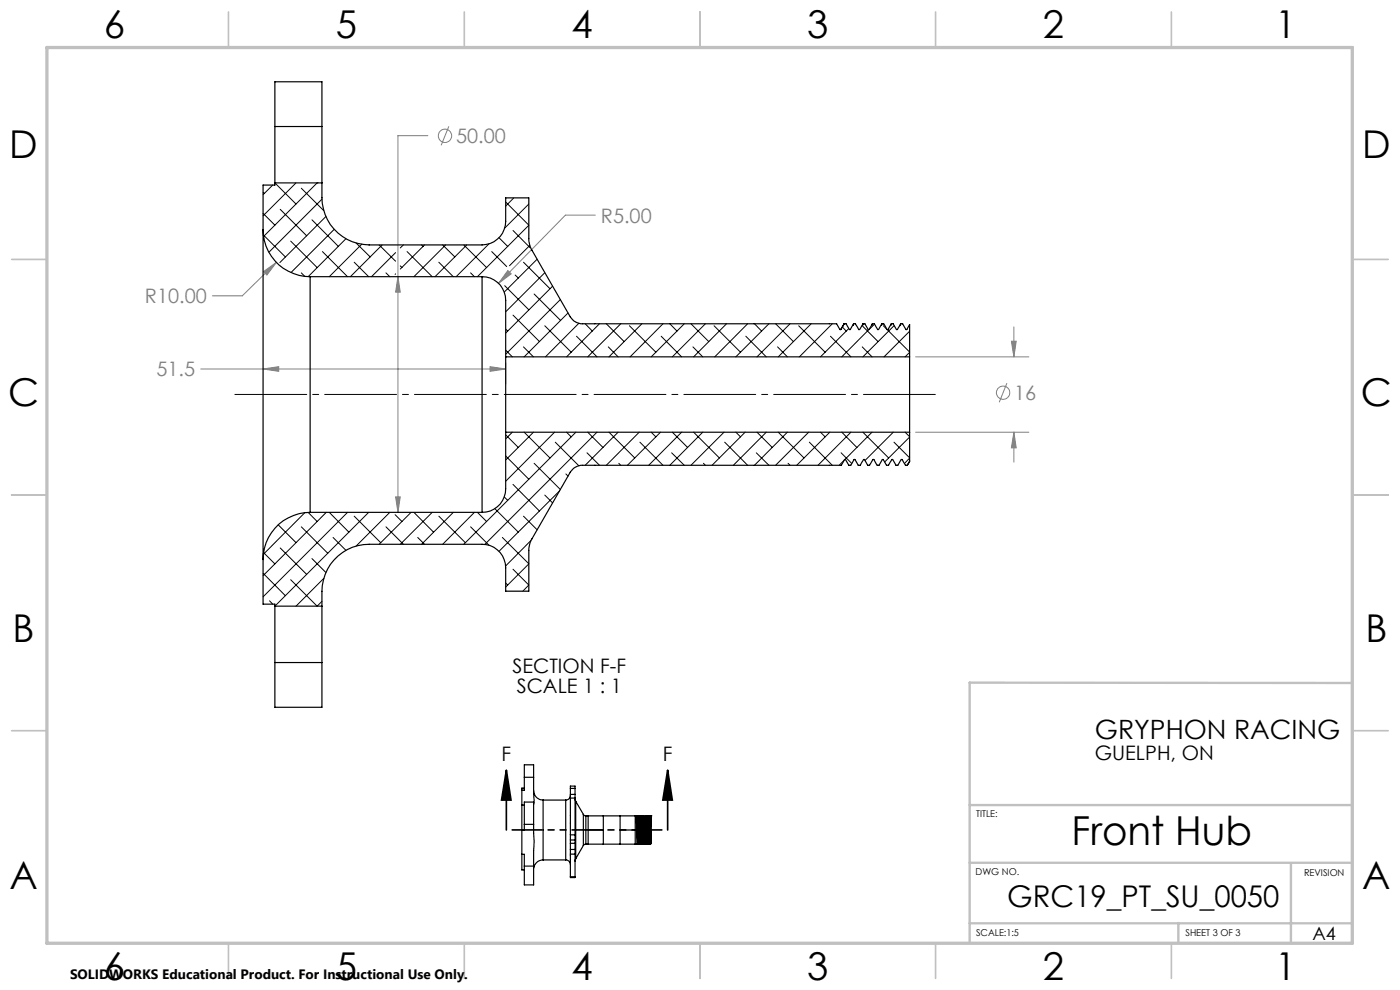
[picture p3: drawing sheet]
<svg xmlns="http://www.w3.org/2000/svg" width="297mm" height="210mm" viewBox="0 0 297 210" stroke-linecap="round" stroke-linejoin="round" font-family="sans-serif">
<g fill="none" stroke="#808080" stroke-width=".21">
<path d="M90.8 28.8h-6.4v79.9M95.2 26.8l-1.6 4M55.9 57.6l2.7-1.9-2 2.6zM58.6 55.7l-7.2 7.1h-6.4M84.4 58.7l.5 3.3h-1zM107.7 57.4l.7 .7-2.6 2zM126.3 45.6h-6.4l-14.1 14.5M42.6 78.3h64.7M55.8 78.3l3.3-.5v1zM104 77.8l3.3 .5-3.3 .5zM107.3 77v4.4M194.2 75.7h24.1"/>
<path d="M214.6 72.4h1l-.5 3.3zM215.1 69.3v6.4M194.2 91.7h24.1M213.6 81.3l-1.6 4M215.1 91.7v6.3M215.1 91.7l.5 3.3h-1zM83.9 105.4h1l-.5 3.3z"/>
<circle cx="94.4" cy="28.8" r="1.42"/>
<circle cx="212.8" cy="83.3" r="1.41"/>
</g>
<path d="M107.4 163.4l1 6.3h-2zM107.4 163.4v12.7M141.6 163.4l1 6.3h-2zM141.6 163.4v12.7" fill="none" stroke="#000" stroke-width=".35"/>
<path d="M48.9 83.7h150.4" fill="none" stroke="#000" stroke-width=".21" stroke-dasharray="15.2 1.3 1.3 1.3" stroke-dashoffset="-.9"/>
<path d="M141.6 176h-34.2" fill="none" stroke="#000" stroke-width=".35" stroke-dasharray="6.3 1.3 1.3 1.3 1.3 1.3" stroke-dashoffset="-1.2"/>
<g fill="none" stroke="#c0c0c0" stroke-width=".35">
<path d="M48.5 2.5v7.5M98.5 2.5v7.5M148.5 2.5v7.5M198.5 2.5v7.5M248.5 2.5v7.5M2.5 55h7.5M287 55h7.5M2.5 105h7.5M287 105h7.5M2.5 155h7.5M287 155h7.5M48.5 200v7.5"/>
<path d="M98.5 200v7.5M148.5 200v7.5M198.5 200v7.5M248.5 200v7.5"/>
</g>
<path d="M286.9 144.9l-81.2-.1v55.3M205.7 170.8h81.2M205.7 195.9h81.2M205.7 183h81.2M250 195.8v4.2M273.9 183.1v17" fill="none" stroke="#c0c0c0" stroke-width=".5"/>
<path d="M9.9 10.1h277v190h-277z" fill="none" stroke="#c0c0c0" stroke-width=".7"/>
<path d="M141.6 163.4l1 6.3h-2zM107.4 163.4l1 6.3h-2z" fill="#000"/>
<path d="M214.6 72.4h1l-.5 3.3zM215.1 91.7l.5 3.3h-1zM84.4 58.7l.5 3.3h-1zM83.9 105.4h1l-.5 3.3zM55.9 57.6l.7 .7 2-2.6zM107.7 57.4l-1.9 2.7 2.6-2zM55.8 78.3l3.3-.5v1zM104 77.8l3.3 .5-3.3 .5z" fill="#808080"/>
<g fill="none" stroke="#000" stroke-width=".25">
<path d="M58.3 26.8v12M58.3 26.8v-9.5h10v9.5M58.3 38.8v.5h-2.5v9.4M58.3 38.8h10M58.3 26.8h10M68.3 38.8a13.8 13.8 0 0 0 1.2 7.8 10.1 10.1 0 0 0 8.8 5.4h24a5.1 5.1 0 0 0 5-5.1v-4.9h4.9v8.6a5.1 5.1 0 0 0 .7 2.5l8.1 14.1a3.1 3.1 0 0 0 2.6 1.5h53.9l.7 1.2h.2M68.3 26.8v12M55.8 48.7a10 10 0 0 0 10 10M55.8 48.7v70M65.8 58.7v50M65.8 58.7h36.5M102.3 58.7a5 5 0 0 1 5 5v12"/>
<path d="M102.3 58.7v50M107.3 75.7v16M107.3 75.7h85.7M179.1 68.7l-.7 1.2M179.1 68.7h.4l.7 1.2h.2l.7-1.2M181.1 68.7l-.1 .3M181.1 68.7h.4l.7 1.2h.2l.7-1.2M183.1 68.7l-.1 .3M183.1 68.7h.4l.7 1.2h.2l.7-1.2M185.1 68.7l-.1 .3M185.1 68.7h.4l.7 1.2h.2l.7-1.2M187.1 68.7h.4l.7 1.2h.2l.7-1.2"/>
<path d="M187.1 68.7l-.1 .3M189.1 68.7l-.1 .3M189.1 68.7h.4l.7 1.2h.2l.7-1.2M191.1 68.7l-.1 .4M191.1 68.7h.4l.7 1.2h.2l.6-1v6.8M193 75.7v16M107.3 91.7v12a5 5 0 0 1-5 5M107.3 91.7h85.7M193 91.7v6.1l-.5 .9h-.4l-.7-1.2h-.2l-.7 1.2h-.4l-.7-1.2h-.2l-.7 1.2h-.4l-.7-1.2h-.2l-.7 1.2h-.4l-.7-1.2h-.2l-.7 1.2h-.4l-.7-1.2h-.2l-.7 1.2h-.4l-.7-1.2h-.2l-.7 1.2h-.4l-.7-1.2h-.2l-.7 1.2h-54.9a3.1 3.1 0 0 0-2.6 1.5l-8.1 14.1a5.1 5.1 0 0 0-.7 2.5v8.6h-4.9v-5a5 5 0 0 0-5-4.9h-24a10 10 0 0 0-10 9.9v3.2M193 97.8l-.5 .9M55.8 118.7v9.5h2.5v.4M65.8 108.7a10 10 0 0 0-10 10"/>
<path d="M65.8 108.7h36.5M58.3 128.6v11.9M58.3 128.6h10M68.3 128.6v11.9M58.3 140.5v9.5h10v-9.5M58.3 140.5h10M110.7 176.1v5.1M110.7 167.6v3.2M110.7 170.8v5.3M110.7 170.8h.5M111.2 174.9v-4.8h2v4.8M111.2 174.9v1.2h-.5"/>
<path d="M111.2 164.9v2.7h-.5M111.2 167.2h-.5v.4M111.2 164.9v-2.7h2v2.7M111.2 174.9h2M111.2 164.9h2M113.2 167.7a2.05 2.05 0 0 0 2 2M113.2 174.9v8.8M113.2 164.9v5.7M115.2 169.7v12.7M115.2 169.7h4.8M120 169.7v12.7M121 168.8a1.01 1.01 0 0 1-1 .9"/>
<path d="M121 177.1v1.1M121 169.3v7.8M121 178.2v.7M121 178.9v1.3M121 168.5v.8M121 167.2v1.3M121 167.2v-.5h1v.5M121 178.2h1M121 177.1h1M121 169.3h1M121 178.9h1M121 168.5h1"/>
<path d="M121 167.2h1M122 169.4l.1 .6M122 177.1v1.1M122 169.3v7.8M122 178.2v.7M122 178.9v1.3M122 168.5v.8M122 167.2v1.3M122.1 170v12.2M122.1 170l1.7 2.7M123.8 172.7l.5 .4M123.8 172.7v6.6"/>
<path d="M123.8 179.3l-1.7 2.9M124.3 179.1l-.5 .2M124.3 173.1v6M124.3 179.1h10.8M124.3 173.1h10.6M124.8 176.1v3M124.8 173.1v3M124.8 176.1h3.2M128 176.1v3M128 173.1v3M131.6 176.1v3M131.6 173.1v3"/>
<path d="M131.6 176.1h3.2M134.8 176.1v3M134.8 173.1v3M134.9 173.1l.2 .2M134.9 173.1l.2 6M135.1 173.3h.1M135.1 173.3l.2 5.5M135.3 173.1l-.2 .2M135.3 173.1l.2 6M135.3 173.1h.1M135.3 178.8l-.2 .3M135.3 178.8h.1"/>
<path d="M135.3 178.8l.2 .3M135.4 173.1l.1 .2M135.4 173.1l.1 6M135.5 179.1h.1M135.5 173.3l.2 5.5M135.5 173.3h.1M135.7 173.1l-.2 .2M135.7 178.8l-.2 .3M135.7 173.1l.2 6M135.7 173.1h.1M135.7 178.8h.1M135.7 178.8l.2 .3"/>
<path d="M135.7 173.1l.2 .2M135.7 173.1l.3 6M135.9 179.1h.1M135.9 173.3h.1M135.9 173.3l.2 5.5M136 179.1h.1M136.1 173.1l-.2 .2M136.1 173.1l.2 6M136.1 173.1h.1M136.1 178.8l-.1 .3M136.1 178.8h.1M136.1 178.8l.2 .3"/>
<path d="M136.1 173.1l.2 .2M136.3 173.3h.1M136.3 179.1h.1M136.3 173.3l.2 5.5M136.5 173.1l-.2 .2M136.5 173.1l.2 6M136.5 173.1h.1M136.5 178.8l-.2 .3M136.5 178.8h.1M136.5 178.8l.2 .3M136.6 173.1l.1 .2M136.6 173.1l.1 6"/>
<path d="M136.7 179.1h.1M136.7 173.3l.2 5.5M136.7 173.3h.1M136.9 173.1l-.2 .2M136.9 173.1l.2 6M136.9 173.1h.1M136.9 178.8l.2 .3M136.9 178.8l-.2 .3M136.9 173.1l.2 .2M136.9 173.1l.3 6M137.1 179.1h.1M137.1 173.3h.1"/>
<path d="M137.1 173.3l.2 5.5M137.3 173.1l-.2 .2M137.3 173.1l.2 6M137.3 173.1h.1M137.3 178.8l-.1 .3M137.3 178.8h.1M137.3 178.8l.2 .3M137.3 173.1l.2 .2M137.5 173.3h.1M137.5 179.1h.1M137.5 173.3l.2 5.5M137.7 173.1l-.2 .2"/>
<path d="M137.7 173.1l.2 6M137.7 173.1h.1M137.7 178.8l-.2 .3M137.7 178.8h.1M137.7 178.8l.2 .3M137.8 173.1l.1 .2M137.8 173.1l.1 6M137.9 179.1h.1M137.9 173.3l.2 5.5M137.9 173.3h.1M138.1 173.1l-.2 .2M138.1 173.1v2"/>
<path d="M138.1 173.1h.1M138.1 178.8l-.2 .3M138.1 175.1v3.7M110.7 181.2h.5v2.5M110.7 181.2v3.3h.5M111.2 183.7v4h2v-4M111.2 183.7h2M115.2 182.4a2.07 2.07 0 0 0-2 1.8M115.2 182.4h4.8M120 182.4a.96 .96 0 0 1 1 1M121 180.2v1M121 181.2v4.8"/>
<path d="M121 186v.2h1v-.2M121 180.2h1M121 181.2h1M121 186h1M122 180.2v1M122 181.2v4.8M122.1 182.2l-.1 .5"/>
</g>
<g fill="none" stroke="#000" stroke-width=".21">
<path d="M57.9 39.3l-2.1 2M58.3 38.8h.1M58.3 38.8l4.5 4.5M62.8 38.8l-7 7M63.9 39.9l4.8 4.8M67.3 38.8h.1M67.3 38.8l-11.4 11.4M55.8 45.3l2.5 2.5M55.8 40.8l.3 .2M55.9 49.8l4.6 4.7M59.4 44.4l5.7 5.6M61.7 51.1l5.6 5.7"/>
<path d="M63.9 57.9l.8 .7M66.2 46.6l5.6 5.7M68.3 42.3l-11.3 11.2M68.4 53.4l5.3 5.3M69.1 45.9l-9.7 9.8M70.9 48.6l-9.2 9.2M73.4 50.7l-8 8M75.1 55.6l3.1 3.1M75.6 51.6l2.9 2.9M76.7 51.8l-6.8 6.9M80.4 52l3.5 3.4M81.1 52l-6.8 6.7"/>
<path d="M81.9 57.9l.8 .8M83.9 53.6l-5.1 5.1M83.9 58.1l-.1 .1M84.9 56.4l.4 .4M85.6 52l-.7 .6M86.4 53.4l5.3 5.3M89.4 52l.3 .3M90.1 52l-5.2 5.1M93.1 55.6l3.1 3.1M93.9 52l2.6 2.5M94.5 52l-6.7 6.7M98.4 52l4.8 4.8"/>
<path d="M99 52l-6.7 6.7M99.8 57.9l.8 .8M103.8 51.7l-7 7M104.3 53.4l3.2 3.1M105.9 50.4l1.8 1.9M107.3 42.9l4.9 4.9M108.8 48.9l3.7 3.7M109 42l-1.7 1.7M109.3 58.3l.7 .7M111.1 55.6l5.6 5.6M112.2 43.3l-5.1 5.1M112.2 47.8l-10.9 10.9"/>
<path d="M112.4 52.1l-4.3 4.3M113.9 55l-6.9 7M115.6 57.8l-8.3 8.3M107.1 60.6l5.1 5.1M107.3 74.3l1.4 1.4M107.3 69.8l.4 .4M108.8 66.8l5.6 5.7M111.1 73.6l2.1 2.1M113.3 62.4l5.6 5.6M115.6 69.1l5.6 5.6M117.2 60.7l-9.9 10M118.9 63.5l-11.6 11.6"/>
<path d="M120.5 66.4l-9.3 9.3M122.3 71.3l4.3 4.4M122.8 68.6l-7.1 7.1M124.1 68.7l1.6 1.5M127.2 68.7l-7 7M128.6 68.7l3.8 3.8M129 73.6l2.1 2.1M131.7 68.7l-7 7M133.5 69.1l5.6 5.6M136.2 68.7l-7 7M140.3 71.3l4.3 4.4M140.7 68.7l-7 7"/>
<path d="M142.1 68.7l1.5 1.5M145.2 68.7l-7.1 7M146.6 68.7l3.8 3.8M147 73.6l2.1 2.1M149.6 68.7l-7 7M151.5 69.1l5.6 5.6M154.1 68.7l-7 7M158.2 71.3l4.4 4.4M158.6 68.7l-7 7M160.1 68.7l1.5 1.5M163.1 68.7l-7 7M164.5 68.7l3.8 3.8"/>
<path d="M165 73.6l2 2.1M167.6 68.7l-7 7M169.4 69.1l5.6 5.6M172.1 68.7l-7 7M176.2 71.3l4.3 4.4M176.6 68.7l-7 7M178.7 69.3l.8 .9M180.1 69.7l-6 6M182.9 69.1l3.4 3.4M182.9 73.6l2.1 2.1M184.3 69.9l-5.7 5.8M185.5 68.7l-1.1 1.1"/>
<path d="M187.4 69.1l.7 .7M188.2 69.9l4.8 4.8M189.7 69.1l-6.6 6.6M193 70.3l-5.5 5.4M193 74.7l-1 1M107.3 96.7l4.9 5M107.3 92.2l2.7 2.7M108.7 91.7l-1.4 1.4M111.2 91.7l5.5 5.4M113.2 91.7l-5.9 5.9M113.3 98.3l5.6 5.5M117.7 91.7l-10.4 10.4"/>
<path d="M117.8 93.8l5 5M120.2 91.7l1 1M122.2 91.7l-23.8 23.8M124.5 96.1l2.7 2.6M124.7 91.7l3.2 3.2M126.6 91.7l-23.7 23.8M129.2 91.7l5.5 5.4M131.1 91.7l-7 7M131.3 98.3l.4 .4M135.6 91.7l-7 7M135.7 93.8l5 4.9M138.1 91.7l1 1"/>
<path d="M140.1 91.7l-7 7M142.5 96.1l2.7 2.6M142.6 91.7l3.3 3.2M144.6 91.7l-7 7M147.1 91.7l5.5 5.4M149.1 91.7l-7 7M149.2 98.3l.4 .4M153.6 91.7l-7 7M153.7 93.8l4.9 4.9M156.1 91.7l1 1M158.1 91.7l-7 7M160.4 96.1l2.7 2.6"/>
<path d="M160.6 91.7l3.2 3.2M162.6 91.7l-7 7M165.1 91.7l5.5 5.4M167 91.7l-6.9 7M167.2 98.3l.4 .4M171.6 91.7l-7.1 7M171.7 93.8l4.9 4.9M174.1 91.7l.9 1M176 91.7l-7 7M178.4 96.1l2.3 2.2M178.6 91.7l3.2 3.2M179.1 97.6l-1.1 1.1"/>
<path d="M180.5 91.7l-7 7M183.1 91.7l5.4 5.4M185 91.7l-5.8 5.8M189.5 91.7l-6 6M189.7 93.8l3.3 3.3M192 91.7l1 .9M193 92.7l-5.3 5.3M193 97.2l-1.1 1.1M55.9 117.2l2.4 2.4M59 111.3l3.8 3.8M59.4 116.2l5.7 5.6M63.9 111.8l5.6 5.6"/>
<path d="M64.7 108.8l-8.8 8.8M65.4 108.7l1.9 1.9M66.2 118.5l2.9 3M69.2 108.7l-13.4 13.4M69.9 108.7l4.1 4.2M70.7 114l2.7 2.7M73.7 108.7l-17.9 17.9M75.1 109.5l5.7 5.6M78.2 108.7l-19.9 19.9M81.9 111.8l3.7 3.7M82.7 108.7l-7.1 7.1M83.8 109.2l1.5 1.4"/>
<path d="M87.2 108.7l-6.8 6.8M87.8 108.7l4.2 4.2M88.6 114l1.5 1.5M91.7 108.7l-6.8 6.8M93.1 109.5l5.6 5.6M96.2 108.7l-6.8 6.8M99.8 111.8l4 3.9M100.6 108.7l-6.7 6.8M101.3 108.7l1.9 1.9M105 107.9l5 5M106.6 114l5.6 5.6-4.9 4.9M107 105.4l.7 .7"/>
<path d="M108.8 102.8l5.6 5.6M111.1 109.5l2.8 2.9M112.6 114.6l-5.3 5.4M115.6 105l1.6 1.7M118.7 104.1l-12.8 12.8M120.1 100.5l.4 .5M55.8 121.6l4.7 4.8M57.2 127.5l.7 .7M58.3 128.6h.1M61.7 123l5.6 5.6 1-1M68.7 122.7l-5.9 5.9M107.3 123.7l.4 .4"/>
<path d="M108.8 120.7l3.4 3.4-1.3 1.3"/>
</g>
<text font-size="8.5" x="227.3" y="179.3">Front Hub</text>
<g font-size="8.1">
<text x="22" y="8">6</text>
<text x="71.2" y="8">5</text>
<text x="121.2" y="8">4</text>
<text x="171.3" y="8">3</text>
<text x="221.3" y="8">2</text>
<text x="270.5" y="8">1</text>
<text x="2" y="33.6">D</text>
<text x="289" y="33.6">D</text>
<text x="1.7" y="86.1">C</text>
<text x="288.7" y="86.1">C</text>
<text x="2.7" y="136.1">B</text>
<text x="289.7" y="136.1">B</text>
<text x="2" y="188.6">A</text>
<text x="289" y="188.6">A</text>
<text x="22" y="208">6</text>
<text x="71.2" y="208">5</text>
<text x="121.2" y="208">4</text>
<text x="171.3" y="208">3</text>
<text x="221.3" y="208">2</text>
<text x="270.5" y="208">1</text>
</g>
<text font-size="6.3" x="213.7" y="192.5">GRC19_PT_SU_0050</text>
<text font-size="5.6" x="232.3" y="156.7">GRYPHON RACING</text>
<g font-size="4.2" fill="#808080">
<text x="96.7" y="30.3">50.00</text>
<text x="127.5" y="47.2">R5.00</text>
<text x="30.7" y="64.3">R10.00</text>
<text x="33.2" y="79.9">51.5</text>
<text x="215.1" y="84.8">16</text>
</g>
<g font-size="4.2">
<text x="108.7" y="142.8">SECTION F-F</text>
<text x="109.6" y="147">SCALE 1 : 1</text>
<text x="106.4" y="161.5">F</text>
<text x="140.6" y="161.5">F</text>
<text x="232.3" y="161.2">GUELPH, ON</text>
</g>
<text font-size="3.9" x="278.4" y="199.3">A4</text>
<text font-size="2.9" x="14.9" y="207.6">SOLIDWORKS Educational Product. For Instructional Use Only.</text>
<g font-size="2">
<text x="207.1" y="173.3">TITLE:</text>
<text x="207" y="185.5">DWG NO.</text>
<text x="276.7" y="185.9">REVISION</text>
<text x="207.1" y="198.6">SCALE:1:5</text>
<text x="251.5" y="198.6">SHEET 3 OF 3</text>
</g>
</svg>
